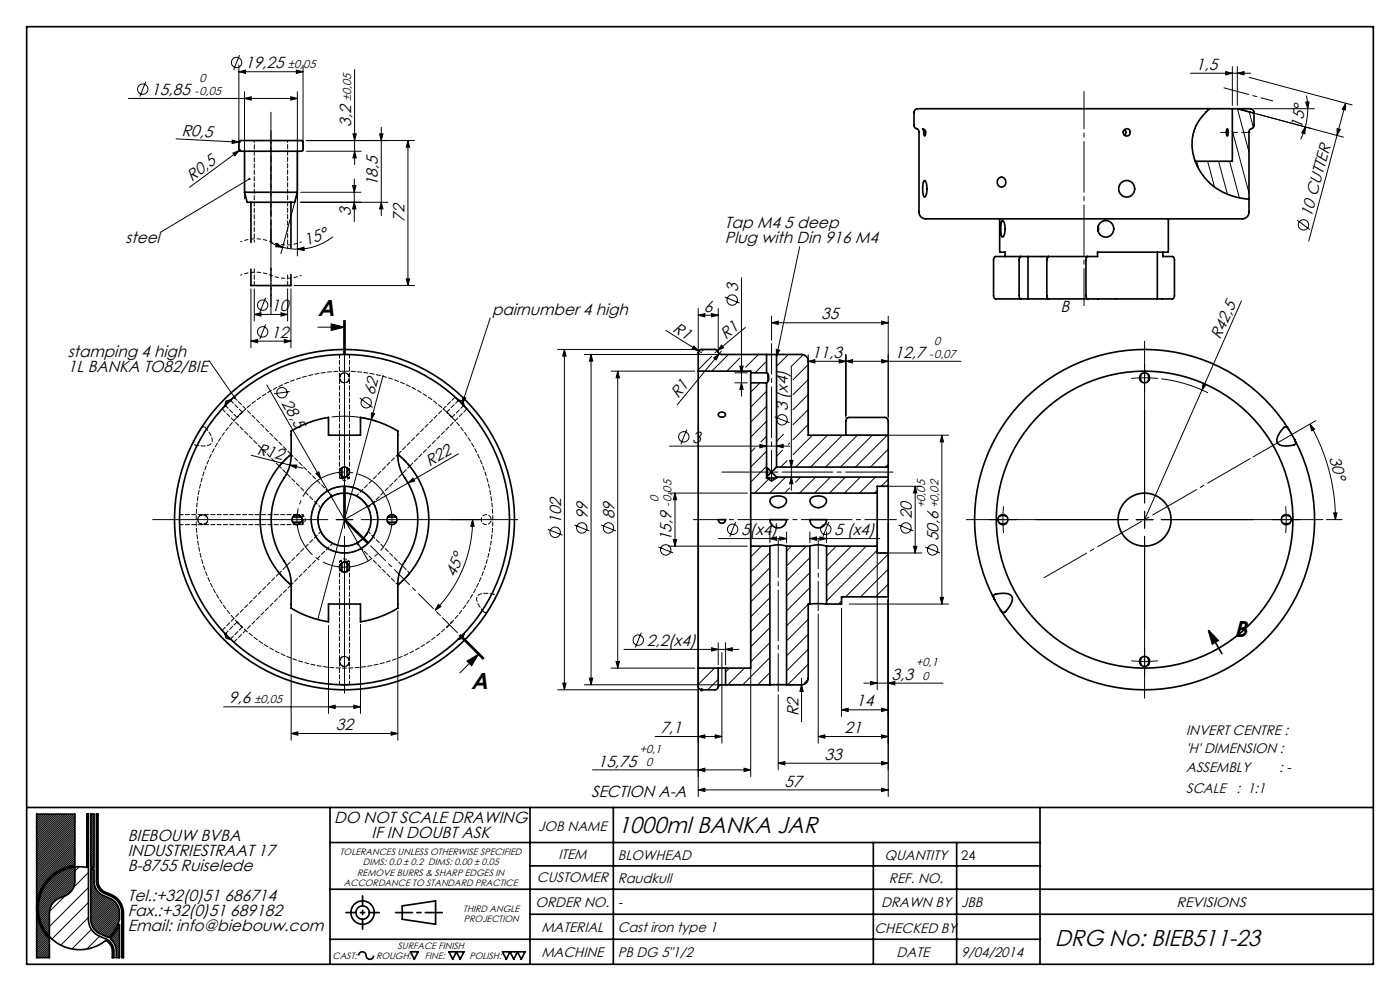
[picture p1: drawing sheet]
<svg xmlns="http://www.w3.org/2000/svg" width="420mm" height="297mm" viewBox="0 0 420 297" stroke-linecap="round" stroke-linejoin="round" font-family="sans-serif">
<g fill="none" stroke="#000" stroke-width=".3">
<path d="M71.7 19.5v24.8M71.9 16.5l-1.8 4.4M90.9 19.5v24.8M369.7 19.9v11.7M371.2 19.9v11.7M38.5 29.5h50.7M43.7 24.5l-1.8 4.4M71.7 21.5l2-.5v1zM71.7 21.5h19.2M73.4 29.5l2-.5v1zM73.4 27.5v32.1M87.2 29l2 .5-2 .5z"/>
<path d="M88.9 21l2 .5-2 .5zM89.2 27.5v49.2M106.4 20.8v28.5M114.4 38.1v26.5M357.2 21.9h18M367.7 21.4l2 .5-2 .5zM369.7 39.2l5 18.6M371.2 21.9l2-.5v1zM371.2 32.6l3.5 13M372.2 32.8l30.8 8.3M374.8 23.2l30.8 8.3M374.8 33.5l1.2 4.7"/>
<path d="M376.1 32.6h18.2M391.6 38l-.1 2.1-1-.3zM391.6 38l-1.4 3.8M391.7 30.6h1l-.4 2zM391.9 28.6l.4 4M392.3 32.6l-.2 2.7-.5 2.7M401.1 38.5l1 .3-1 1.8zM403.7 30.9v2.1l-1-.3zM403.7 30.9l-11.1 41.4M52.8 41.6l19.4 1M69.7 42l2 .6-2.1 .4zM69.9 45.9l1.9-.8-1.4 1.6z"/>
<path d="M72.2 44.8l-15.3 11.3M74.8 53.6l-26.4 15.9M89 58.6l-4.7 17.4M90.2 57.6h18.1M91.9 42.1h32.5M91.9 45.3h16.5M105.8 55.6h1l-.5 2zM105.9 40.1h1l-.5 2zM106.3 53.6v12.8M106.4 45.3l.5 2h-1zM113.9 40.1h1l-.5 2zM122.4 42.1l.5 2h-1z"/>
<path d="M122.4 42.1v43.5M359 48.3l.6 2.4M362.3 48.3l2.1 7.8M365.6 48.3l2.6 9.9M368.9 48.3l2.9 11M81.1 72.6l3.7 1.5M83.1 73l1.7 1.1-2.1-.2zM84.8 74.1l4.4 .6M89.2 74.7l2-.6v1zM90.2 60.6h26.2M99.9 71a17.1 17.1 0 0 1-10.7 3.7M106.3 60.6l.5 2h-1z"/>
<path d="M114.4 60.6l.5 2h-1zM239.9 73.9l-6.9 32.9M389.1 66l3.9 2.8M75.3 86.6v17.6M76.3 94.2l2-.5v1zM76.3 86.6v9.6M76.3 94.2h10M79.7 89.2l-1.8 4.5M79.7 97.2l-1.8 4.5M84.3 93.7l2 .5-2 .5zM86.3 86.6v9.6M87.3 86.6v17.6"/>
<path d="M88.3 85.6h36.1M95.3 98.1h8M99.3 97.1l4 1-4 1zM103.1 96.1v10zM103.3 96.1v62.1M103.6 96.1v10M121.9 83.6h1l-.5 2zM147.1 95.3l-8.5 25.7M199.7 99l10.8 6.7M209.5 94.5l2-.5v1zM209.5 92.5v12.2h-42.2M209.5 94.5h6"/>
<path d="M213.5 94l2 .5-2 .5zM215.5 92.5v12.2M217.4 89l4.5 1.8M222.4 83.2v35.5M223.6 98.1l-9.1 7.6M231.5 96.7l2-.5v1zM231.5 94.7v7.3M231.5 96.7h35M264.5 96.2l2 .5-2 .5zM266.5 94.7v30.4M372.4 90.2l-29 65.5M62.7 108.1l7.7 11.1"/>
<path d="M75.3 102.2l2-.5v1zM75.3 102.2h12M80 115.4l30.5 52.7M85.3 101.7l2 .5-2 .5zM87 117.3l-4.8 .7M107.9 119.3l3.9 2.8M114.9 112.5l-3.5 13.3M138.8 119l.9 .3-1.1 1.7zM169.3 104.7v102M169.3 104.7l.5 2h-1zM175.3 106.2h40.1M177.3 106.2v99"/>
<path d="M177.3 106.2l.5 2h-1zM183.3 111.2h25.2M185.3 111.2l.5 2h-1zM185.3 111.2v89M208.2 103.7l1.4 1.5-1.9-.6zM209.9 105.9l-.4 .4M211.1 104.7l-.5 .5M213.5 106.8l-4 4M214.1 107.2l1.7-1.2-.9 1.9zM216.4 106.2h13.6M216.4 105.2l-13.3 16.2M216.5 103.4l.6 .8-1.9 .9z"/>
<path d="M218.6 106.2l-5 5M220.4 114.7h3.8M220.4 111.7h3.8M221.9 107.3l-3.9 3.9M221.9 109.7h1l-.5 2zM222.4 114.7l.5 2h-1zM223 106.2l-.1 .1M227.5 106.2l-3.8 3.9M228 114.7l-2.8 2.8M230 108.3l-3.5 3.4M230 117.3l-4.8 4.7M232.9 104.7l1 .2-.9 1.9z"/>
<path d="M236.5 106.2l-3.3 3.4M237.4 109.6v37.4M240.9 106.3l-3.2 3.3M242.2 109.5l-4.3 4.3M242.5 108.3l2-.5v1zM242.5 108.3h45.8M242.5 106.3v22.8M242.5 113.8l-4.6 4.5M242.5 118.2l-4.6 4.6M251.8 107.8l2 .5-2 .5zM253.8 108.3l2-.5v1zM253.8 106.3v18.8"/>
<path d="M264.5 107.8l2 .5-2 .5zM339.4 113.4l4-.2 4 .2M343.4 102.2v48.5M348.4 113.5l6.7 1.4 3.7 1.2 3.6 1.6M361 114.8l.9 .5-1.3 1.6zM75.3 136.4l15.6 4M87 139.4h2l-.2 1zM99.5 125a31 31 0 0 1 13.8 1.4M111.4 125.8l-16.1 59.9M111.4 123.7l1 .3-1 1.8zM137.5 136l-34.2 19.7 7.1 7.1M200.8 133.7h36.2"/>
<path d="M206 128.7l-1.7 4.4M226.5 134.2l-1.3 1.3M228 133.2l2 .5-2 .5zM230 121.8l-4.8 4.7M230 126.3l-4.8 4.7M230 130.7l-1.7 1.7M230 135.2l-4.8 4.8M230 139.7l-4.8 4.8M232.4 124.9l4.4 1.8M233 133.7l2-.5v1zM234.7 134.9l-1.7 1.8M235.1 130.1l-2.1 2.1"/>
<path d="M236.1 138l-1.9 2M236.9 132.8l-.4 .4M236.9 138h1l-.5 2zM242.5 122.7l-4.6 4.6M242.5 127.2l-4.6 4.6M243.7 130.4l-5.8 5.9M248.2 130.4l-9.5 9.6M252.7 130.4l-9.5 9.6M254.8 130.4h29.8M257.2 130.4l-9.5 9.6M261.7 130.4l-9.5 9.6M266.2 130.4l-9.6 9.6"/>
<path d="M266.5 134.7l-5.4 5.3M266.5 139.1l-.9 .9M282.6 130.4l.5 2h-1zM282.6 130.4v50.6M393 127.1l1.4 1.5-.9 .5zM393 127.1a57.3 57.3 0 0 1 7.6 28.6M394.7 126.1l-18.8 10.8M45.8 155.7h52.5M94.8 141.9l.9-.5 .5 2zM100.8 155.7h5M103.1 145.7v10M103.2 155.9l7 7.1"/>
<path d="M103.5 155.6l7.1 7M103.6 145.7v10M108.3 155.7h47M122.4 144.7l1.5-1.4 .5 .9zM141.8 155.7l.4 2h-1zM141.8 155.7a38.4 38.4 0 0 1-11.3 27.2M164.3 158.6l4.5 1.8M172.3 157.3l4.5 1.8M180.3 157.3l4.5 1.8M200.5 147.8h23.7M202.5 147.8l.5 2h-1zM202.5 147.8v15.9"/>
<path d="M209.5 156.7v82M220.7 156.4l-1.8 4.5M225.2 156.7v76M230.6 143.6l-4.2 4.2M231 159.4v3.3M235.7 143l-4.8 4.8M236 159.4v3.3M236.9 146.3l-1.5 1.5M237.4 143l.5 2h-1zM240.2 143l-1.6 1.5M243 159.4v3.3M244.7 143l-4.8 4.8"/>
<path d="M248 159.4v3.3M248.6 156.4l-1.7 4.5M249.2 143l-4.8 4.8M253.6 143l-4.8 4.8M258.1 143l-4.8 4.8M262.6 143l-4.8 4.8M263.2 146.9l-.9 .9M263.2 156.7v50M264.2 145.7h12.4M266.5 143.6l-2.1 2.1M266.5 156.7v82M269.6 157.3l4.4 1.8"/>
<path d="M274.6 145.7l.5 2h-1zM274.6 145.7v20M289.9 155.7h48.5M301.1 151.7l-.2 4 .2 4M340.9 155.7h5M343.4 153.2v5M348.4 155.7h48.5M385.7 151.7l.2 4-.2 4M397.9 155.7h4.7M400.1 153.7h1l-.5 2zM103.3 160.7v47M197.5 163.9l4.4 1.8"/>
<path d="M200.5 163.7h23.7M202 161.7h1l-.5 2zM215.5 161.4h20.5M228.5 163.7l-3.3 3.2M231 165.7l-5.8 5.7M231 170.2l-5.8 5.7M231 174.6l-5.8 5.8M231 179.1l-5.8 5.8M231 161.4l2-.5v1zM234 160.9l2 .5-2 .5zM237.4 163.7l-1.4 1.5M241.9 163.7l-5.9 5.9"/>
<path d="M243 167.1l-7 7M243 171.6l-7 7M243 176.1l-7 7M243 161.4l2-.5v1zM243 161.4h20.9M246 160.9l2 .5-2 .5zM250.9 163.7l-2.9 2.9M255.4 163.7l-7.4 7.4M259.9 163.7l-11.9 11.9M263.2 164.9l-15.2 15.2M264.2 165.7h12.4M266.5 166.1l-12.8 12.8"/>
<path d="M266.5 170.6l-8.3 8.3M266.5 175.1l-3.8 3.8M274.1 163.7h1l-.5 2zM277.6 163.9l4.4 1.8M282.1 179h1l-.5 2zM343.4 160.7v48.5M87.3 184.1v37.7M98.5 187.4v26.4M108.1 187.1v26.7M119.3 183.1v38.7M131.5 181.1l.8 .7-1.8 1.1zM131.9 184.3l.2 .2"/>
<path d="M137.8 190.5l7.1 7.1M138 190.4l7 7M138.1 190.2l7.1 7M140.1 198.1l3.5-2.1-2.1 3.5zM143.6 196l-5.6 5.7M184.8 198.2h1l-.5 2zM187.2 194.6h34.5M192.4 189.6l-1.8 4.5M213.5 194.1l2 .5-2 .5zM215.5 192.6v6.6M216.6 195.6v27.1M217.7 194.6l2-.5v1z"/>
<path d="M217.7 192.6v6.6M231 183.6l-5.8 5.8M231 188.1l-5.8 5.8M231 192.6l-5.8 5.8M231 197.1l-8.2 8.1M242.5 181.1l-6.5 6.5M242.5 185.6l-6.5 6.5M242.5 190.1l-6.5 6.5M242.5 194.6l-6.5 6.5M242.5 199.1l-6.2 6.1M243 180.6l-.5 .4M245.5 184v38.7"/>
<path d="M252.5 180.1l-1 .9M252.5 182.3v32.4M254.8 181h29.8M339.4 198l4 .2 4-.2M67.1 211.8h41M87.3 219.8l2-.5v1zM87.3 219.8h32M98.5 211.8l2-.5v1zM106.1 211.3l2 .5-2 .5zM117.3 219.3l2 .5-2 .5zM167.3 206.7h42.2M168.8 204.7h1l-.5 2z"/>
<path d="M175.3 205.2h59.7M176.8 203.2h1l-.5 2zM183.3 200.2h25.2M209.9 200.2l-.4 .4M210 206.7h1M210.1 206.4l.7 .7M210.5 206.2v1M210.8 206.4l-.7 .7M214.4 200.2l-4.9 4.9M215.5 203.6l-3.2 3.1M218.8 200.2l-1.1 1.2M223.3 200.2l-5 5"/>
<path d="M231 201.6l-3.7 3.6M233.5 208.2v22.5M236 205.2h4.5M240.5 205.2l.5 2h-1zM240.5 203.2v13.1M242.4 203.6l-1.1 1.1M252.5 212.7l2-.5v1zM252.5 212.7h14M259.2 204.7h23.7M261.2 204.2l2 .5-2 .5zM264.5 212.2l2 .5-2 .5zM266.5 204.7l2-.5v1z"/>
<path d="M177.7 230.7h47.5M196.5 220.7h20.1M209.5 230.7l2-.5v1zM209.5 236.7l2-.5v1zM209.5 236.7h57M209.5 220.7l2-.5v1zM214.6 220.2l2 .5-2 .5zM223.2 230.2l2 .5-2 .5zM233.5 228.7l2-.5v1zM233.5 228.7h33M245.5 220.7l2-.5v1zM245.5 220.7h21"/>
<path d="M264.5 220.2l2 .5-2 .5zM264.5 228.2l2 .5-2 .5zM264.5 236.2l2 .5-2 .5zM11.5 244l-.5 .5M12 244l-1 1M12.6 244l-1.6 1.6M13.2 244l-2.2 2.2M13.7 244l-2.7 2.7M14.3 244l-3.3 3.3M14.8 244l-3.8 3.8M15.4 244l-4.4 4.4M16 244l-5 5"/>
<path d="M16.5 244l-5.5 5.5M17.1 244l-6.1 6.1M17.6 244l-6.6 6.6M18.2 244l-7.2 7.2M18.8 244l-7.8 7.8M19.3 244l-8.3 8.3M19.9 244l-8.9 8.9M20.4 244l-9.4 9.4M21 244l-10 10M21.6 244l-10.6 10.6M21.9 259.9l-10.3 10.3M22.1 244l-11.1 11.1"/>
<path d="M22.5 244.2l-11.5 11.5M22.5 244.8l-11.5 11.5M22.5 245.3l-11.5 11.5M22.5 245.9l-11.5 11.5M22.5 246.5l-11.5 11.4M22.5 247l-11.5 11.5M22.5 247.6l-11.5 11.5M22.5 248.2l-11.5 11.4M22.5 248.7l-11.5 11.5M22.5 249.3l-11.5 11.4M22.5 249.8l-11.5 11.5M22.5 250.4l-11.5 11.5"/>
<path d="M22.5 251l-11.5 11.4M22.5 251.5l-11.5 11.5M22.5 252.1l-11.5 11.4M22.5 252.6l-11.5 11.5M22.5 253.2l-11.5 11.5M22.5 253.8l-11.5 11.4M22.5 254.3l-11.5 11.5M22.5 254.9l-11.5 11.5M22.5 255.5l-6.9 6.8M22.5 256l-5 5M22.5 256.6l-3.9 3.8M22.5 257.1l-2.9 2.9"/>
<path d="M22.5 257.7l-2.1 2.1M22.5 258.3l-1.4 1.3M22.5 258.8l-.7 .7M22.5 259.9l-11 11M23.8 259.8l-12.3 12.3M26.1 244h.1M26.5 248l-.4 .5M26.5 252.5l-.4 .5M26.5 257l-.4 .5M27.7 244l-.5 .5M28.2 244.1l-1 1M28.2 244.7l-1 .9"/>
<path d="M28.2 245.2l-1 1M28.2 245.8l-1 .9M28.2 246.3l-1 1M28.2 246.9l-1 1M28.2 247.5l-1 .9M28.2 248l-1 1M28.2 248.6l-1 .9M28.2 249.7l-1 1M28.2 250.3l-1 .9M28.2 250.8l-1 1M28.2 251.4l-1 1M28.2 252l-1 .9"/>
<path d="M28.2 252.5l-1 1M28.2 253.1l-1 .9M28.2 253.6l-1 1M28.2 254.2l-1 1M28.2 254.8l-1 .9M28.2 255.3l-1 1M28.2 255.9l-1 .9M28.2 256.5l-1 .9M28.2 257l-1 1M28.2 257.6l-1 .9M28.2 258.1l-1 1M28.2 258.7l-1 1"/>
<path d="M28.2 259.3l-.6 .5M28.2 259.8l-.2 .2M28.2 249.2l-1 .9M29.4 245.2l-.5 .4M29.4 249.6l-.5 .5M29.4 254.1l-.5 .5M29.4 258.6l-.5 .5M11 272h.1M11 272.5h.1M11 271.4h.1M11 273.1h.1M11.1 273.6l-.1 .1"/>
<path d="M11.1 270.8h-.1M11.1 274.1l-.1 .1M11.2 270.1l-.2 .2M11.2 274.6l-.2 .2M11.3 269.4l-.3 .3M11.3 275l-.3 .3M11.4 275.5l-.4 .4M11.5 268.7l-.5 .5M11.5 275.9l-.5 .6M11.7 276.3l-.7 .7M11.8 267.8l-.8 .8M11.8 276.7l-.8 .9"/>
<path d="M12 277.2l-1 .9M12.1 266.9l-1.1 1.1M12.2 277.5l-1.2 1.2M12.3 277.9l-1.3 1.4M12.5 278.3l-1.5 1.5M12.7 265.8l-1.7 1.7M12.7 278.7l-1.7 1.7M12.9 279l-1.9 1.9M13.2 279.3l-2.2 2.2M13.4 279.7l-2.4 2.4M13.6 280l-2.6 2.6M14 263.9l-3 3"/>
<path d="M14.8 273.8l-2.6 2.6M14.8 274.3l-2.4 2.5M14.8 274.9l-2.3 2.3M14.8 275.4l-2.1 2.2M14.8 276l-1.9 1.9M14.8 276.6l-1.7 1.7M14.8 277.1l-1.5 1.6M14.8 278.2l-1.1 1.1M14.8 278.8l-.8 .9M14.8 279.4l-.6 .6M14.8 279.9l-.3 .4M15 272.5l-3.1 3"/>
<path d="M15.2 271.6l-3.4 3.5M17.5 261.5l-4.2 4.3M18.7 260.9l-6.1 6.1M19.6 260.5l-7.4 7.4M20.5 260.2l-8.5 8.6M21.2 260.1l-9.4 9.4M22.4 265.1l-3.8 3.8M22.5 264.4l-4.9 4.9M22.5 260.5l-11 11M22.5 261.6l-11 11M22.5 262.2l-11 10.9M22.5 262.7l-10.9 10.9"/>
<path d="M22.5 263.3l-10.9 10.8M22.5 263.9l-10.8 10.7M26.5 261.5l-14.4 14.5M26.5 266l-13 13M26.5 270.5l-10.9 10.9M26.5 275l-8.3 8.2M27.4 278.6l-5.8 5.8M27.7 260.4l-.5 .4M28.1 260.5l-.9 .8M28.2 260.9l-1 1M28.2 261.5l-1 1M28.2 262.1l-1 .9"/>
<path d="M28.2 263.2l-1 .9M28.2 263.7l-1 1M28.2 262.6l-1 1M28.2 264.3l-1 1M28.3 264.8l-1.1 1M28.4 265.3l-1.2 1.1M28.5 265.7l-1.3 1.2M28.7 266.1l-1.5 1.4M28.8 266.5l-1.6 1.6M29.1 266.8l-1.9 1.8M29.3 267.1l-2.1 2.1M29.4 263.1l-.5 .5"/>
<path d="M29.6 267.4l-2.4 2.4M29.9 267.7l-2.7 2.6M30.2 267.9l-3 3M30.4 266.6l-.3 .3M30.5 268.2l-3.3 3.2M30.9 268.4l-3.7 3.6M31.3 268.5l-4.1 4.1M31.7 268.7l-4.5 4.4M32.1 268.9l-4.9 4.8M32.5 269l-5.3 5.2M32.9 269.2l-5.7 5.6M33.2 269.4l-6 6"/>
<path d="M33.4 268.1l-.4 .4M33.6 269.6l-6.3 6.3M33.9 269.8l-6.6 6.6M34.2 270.1l-6.8 6.8M34.3 279l-1.9 1.9M34.5 270.3l-6.9 7M34.8 270.6l-7.1 7.1M35 271l-7.1 7M35 277.7l-3 3M35.2 271.3l-7 7.1M35.4 271.7l-7 7M35.5 276.7l-3.9 3.8"/>
<path d="M35.6 272.1l-6.9 6.9M35.7 272.5l-6.7 6.7M35.8 275.8l-4.6 4.6M35.8 273l-6.5 6.5M35.8 273.5l-6.1 6.2M35.8 274.1l-5.8 5.8M35.8 274.6l-5.4 5.4M35.8 275.2l-5 5M35.8 277.4l-.2 .3M35.8 278l-.9 1M35.8 278.6l-2.7 2.7M35.8 279.1l-2.4 2.5"/>
<path d="M35.8 279.7l-2.2 2.2M35.9 270.1l-.4 .3M37 273.4l-.4 .5M37 277.9l-.4 .5M13.9 280.3l-2.9 2.9M14.1 280.6l-3.1 3.2M14.4 280.9l-3.4 3.4M14.7 281.2l-3.7 3.7M14.8 280.5l-.1 .1M14.8 281.6l-3.8 3.8M14.8 282.2l-3.8 3.8M14.8 282.7l-3.8 3.9"/>
<path d="M14.8 283.3l-3.7 3.7M14.8 283.9l-3.1 3.1M14.8 284.4l-2.6 2.6M14.8 285l-2 2M14.8 285.5l-1.4 1.5M14.8 286.1l-.9 .9M14.8 286.7l-.3 .3M29.9 280.6l-3.9 3.8M32.9 282.1l-.4 .3M34.2 285.3l-.5 .5M35.8 280.2l-1.9 2M35.8 280.8l-1.7 1.7"/>
<path d="M35.8 281.4l-1.5 1.5M35.8 281.9l-1.3 1.3M35.8 282.5l-1.1 1.2M35.8 283l-1 1.1M35.8 283.6l-.9 1M35.8 284.2l-.9 .9M35.8 284.7l-.9 1M35.8 285.3l-.9 .9M35.8 285.9l-.9 .9M35.8 286.4l-.5 .6M35.8 287h.1M37 282.4l-.4 .5"/>
<path d="M37 286.9l-.1 .1"/>
<circle cx="71" cy="18.7" r="1.56"/>
<circle cx="42.8" cy="26.7" r="1.56"/>
<circle cx="391" cy="67.4" r="1.56"/>
<circle cx="78.8" cy="99.5" r="1.56"/>
<circle cx="78.8" cy="91.5" r="1.56"/>
<circle cx="219.7" cy="89.9" r="1.56"/>
<circle cx="84.6" cy="117.7" r="1.56"/>
<circle cx="109.9" cy="120.7" r="1.56"/>
<circle cx="205.1" cy="130.9" r="1.56"/>
<circle cx="234.6" cy="125.8" r="1.56"/>
<circle cx="166.5" cy="159.5" r="1.56"/>
<circle cx="174.5" cy="158.2" r="1.56"/>
<circle cx="182.5" cy="158.2" r="1.56"/>
<circle cx="219.8" cy="158.6" r="1.56"/>
<circle cx="247.7" cy="158.6" r="1.56"/>
<circle cx="271.8" cy="158.2" r="1.56"/>
<circle cx="199.7" cy="164.8" r="1.56"/>
<circle cx="279.8" cy="164.8" r="1.56"/>
<circle cx="191.5" cy="191.8" r="1.56"/>
</g>
<g fill="none" stroke="#000" stroke-width=".5">
<path d="M8 8h404v281h-404zM276.8 38.6a1.23 1.23 0 0 1 .9 .9 1.23 1.23 0 0 1-.4 1.2l-.2-1.5zM337.4 38.9l.4 .8-.4 .8M362.9 32.6h-85.7a3.1 3.1 0 0 0-2.7 .4l-.3 .9v3.8l.3 .6 1 .6 .2 .6v24.1a2.33 2.33 0 0 0 3.1 2h92.7a2.38 2.38 0 0 0 3.2-2v-24.1l.2-.6 1-.6 .2-.4 .1-4M362.9 32.6l-.5 .5a14.8 14.8 0 0 0-3.8 5l-.2 .6a14.4 14.4 0 0 0 3.1 14.7 19.3 19.3 0 0 0 13.2 6.3M362.9 32.6h6.8M368.1 38.6a1.56 1.56 0 0 1 .2 2.1l-.1 .1a2.09 2.09 0 0 1-.1-2.2zM369.7 32.6v15.7h-11.2M369.7 32.6h1.5M371.2 32.6h3.9a1.17 1.17 0 0 1 1.1 1.3M371.2 32.6l5 1.3M71.8 42.3l18.7-.2 .4 .4v2.4l-.5 .4h-18.3l-.4-.5z"/>
<path d="M73.4 57.6h15.8M73.4 57.6l.8 3h14.2l.8-3M73.4 45.3v12.3M89.2 45.3v12.3M277.3 54.1a3.1 3.1 0 0 1 .8 3 2.3 2.3 0 0 1-.7 2 5.7 5.7 0 0 1-.1-5zM299.6 53.4a1.37 1.37 0 0 1 2.2 1.2 1.37 1.37 0 0 1-2.3 1 1.68 1.68 0 0 1 .1-2.2zM75.3 60.6v12.1M87.3 60.6v13.7M299.9 65.6v10h1.6v1.3M300.7 66.1a3.1 3.1 0 0 1 .8 3 2.26 2.26 0 0 1-.7 2 6.3 6.3 0 0 1-.1-5zM306.2 76.9l-.3 .3-.2 .7v10.7l.2 .8 .3 .2M306.2 76.9h-7.5l-.5 .3-.1 .7v10.7l.2 .7 .4 .3h7.5"/>
<path d="M306.2 76.9h8.4M308.4 76.9v12.7M314.6 76.9l-.4 .2-.2 .8v10.7l.2 .6 .4 .4M314.6 76.9h11.8M326.4 76.9l-.4 .3-.2 .7v10.7l.2 .7 .4 .3M329.5 67.8v1.6M347.2 75.6v14M348.9 75.6v1.3h2.8l.6 .5v11.3l-.2 .7-.4 .2h-4.5M350.5 65.6v10h-21.2v1.3h-2.9M75.3 80.7v4.9h12v-3.3M306.2 89.6h8.4M314.6 89.6h11.8"/>
<path d="M326.4 89.6h20.8M69.1 120a1.23 1.23 0 0 0-1.5 1.5M69.1 120h.1M137.6 120h.1M137.6 120a1.22 1.22 0 0 1 1.5 1.5M209.5 111.2v89M209.5 111.2h15.7v.5M225.2 111.7v3M225.2 111.7h4.8M225.2 114.7v33.1M225.2 114.7h4.8M230 106.2h3"/>
<path d="M230 106.2h-13.6l-.6-.2-.6-.9-.4-.3-4.3-.1a1 1 0 0 0-1 1v5.5M230 111.7l.5 .5M230 106.2v5.5M230 114.7v28.5M230.5 114.2l-.5 .5M230.5 112.2v2M233 106.2h7.5a2 2 0 0 1 2 2v22.2h24M233 106.2v33.8M342.3 112.2v2M344.5 112.2v2M67.6 121.5h.1M87.3 129.2a31 31 0 0 1 11.2-4.1v5.3h9.6v-5.3a28.7 28.7 0 0 1 11.2 4.2v7.1a13.5 13.5 0 0 0 3.2 8.5 22.2 22.2 0 0 1-1.5 24.1l-.8 1.6-.7 2.6-.2 8.9a27 27 0 0 1-11.2 4.3v-5.4h-9.6v5.4a26.8 26.8 0 0 1-11.2-4.3v-7.1a13.5 13.5 0 0 0-3.1-8.4 22.2 22.2 0 0 1 1.5-24.1l.8-1.6 .7-2.7z"/>
<path d="M87.3 136.1a25.3 25.3 0 0 0 0 39.2M119.3 136.1a25.3 25.3 0 0 1 0 39.2M139.1 121.5h.1M215.7 123.8a1.13 1.13 0 0 1 1.2-.3 1.13 1.13 0 0 1 .7 .9 1.11 1.11 0 0 1-1.2 .7 1.11 1.11 0 0 1-.9-1.1zM233 140l-1.5 1.5M233 140h33.5M253.8 130.4v-4.4l.5-.8 11.2-.1 .6 .2 .4 .8v13.9M266.5 140v3M386.6 128.7a51 51 0 0 0-68.7-17.1 51 51 0 0 0-19.5 68.1M386.6 128.7l-.9-.8a5.7 5.7 0 0 0-2.6 4.4 2.47 2.47 0 0 0 3 1.4l2.3-.4 .3-.7-.3-.8M386.6 128.7l1.8 3.1M388.4 131.8a51 51 0 0 1-19.5 68.1 51 51 0 0 1-68.8-17.2"/>
<path d="M87.8 155h2.6M87.8 156.5h2.6M102.6 140.2v2.6M104.1 140.2v2.6M116.3 155h2.6M116.3 156.5h2.6M215.5 155.7h2.2a1.1 1.1 0 0 1-1.1 1.1 1.1 1.1 0 0 1-1.1-1.1zM225.2 147.8v15.9M225.2 147.8h38M230 143.2h3M230 143.2l1.5 .9 1.5-.9M230.2 140.2l1.3 1.3-1.3 1.3z"/>
<path d="M231 155.7h5a2.5 2.5 0 0 1-2.5 2.5 2.5 2.5 0 0 1-2.5-2.5zM231.2 149.5a3.6 3.6 0 0 1 4.6-.1 2.2 2.2 0 0 1-.7 2.3 2.2 2.2 0 0 1-2.4 .3 1.99 1.99 0 0 1-1.5-2.5zM231.5 141.5l1.5 1.5M233 143v.2M233 143h33.5M243 155.7h5a2.5 2.5 0 0 1-2.5 2.5 2.5 2.5 0 0 1-2.5-2.5zM243.2 149.5a3.6 3.6 0 0 1 4.6-.1 2.2 2.2 0 0 1-.7 2.3 2.2 2.2 0 0 1-2.4 .3 1.99 1.99 0 0 1-1.5-2.5zM263.2 147.8v15.9M266.5 145.7v20M266.5 143v2.7M266.5 145.7h-3.3v2.1M299.9 156.9h2"/>
<path d="M299.9 154.6h2M384.9 156.9h2M384.9 154.6h2M102.6 168.7v2.6M104.1 168.7v2.6M225.2 163.7h5.8M225.2 163.7v36.5h-7.5M231 163.7a8 8 0 0 1 5 0M231 163.7v41.5M236 163.7h7M236 163.7v41.5M243 163.7a8 8 0 0 1 5 0"/>
<path d="M243 163.7v17.3M248 163.7h15.2M248 163.7v17.3M263.2 163.7v2h3.3M266.5 165.7v13.2h-14v2.1h-4.5M298.4 179.7l-.3-.8 .1-.6a6.2 6.2 0 0 1 5 .1 2.47 2.47 0 0 1-.3 3.3l-1.6 1.8h-.5l-.7-.8M298.4 179.7l1.7 3M67.6 189.9h.1M67.6 190h.1M67.6 190a1.23 1.23 0 0 0 1.5 1.5M69.1 191.5h.1M137.6 191.5h.1"/>
<path d="M139.1 190a1.22 1.22 0 0 1-1.5 1.5M139.1 189.9h.1M243 181h5M243 181h-.5v22.2a2 2 0 0 1-2 2h-4.5M342.3 197.2v2M344.5 197.2v2M362.6 189l2.8 3-1.7 1zM362.6 189l4 6.9M209.5 200.2v5.5a1 1 0 0 0 1 1h4.1l.6-.3 .3-.5M209.5 200.2h6M215.5 200.2h2.2M215.5 200.2v5.7"/>
<path d="M217.7 205.2h-.1a1.82 1.82 0 0 0-2.1 .7M217.7 205.2h13.3M217.7 200.2v5M231 205.2h5M8 242h404M11 244h11.5v15.4a12.9 12.9 0 0 0-10.8 8.6 12.9 12.9 0 0 0 3.1 13.4v5.6h-3.8zM22.5 259.8v4.3a4.8 4.8 0 0 1-3 4.4l-1.7 .7a4.8 4.8 0 0 0-3 4.4v7.1M26 244h.5v31.5a5.5 5.5 0 0 0 3.4 5.1l1.8 .7a4.1 4.1 0 0 1 2.5 3.8v1.9h-.5v-2.2l-.3-1.1-.8-1.2-.9-.6a12.4 12.4 0 0 1-19.8-6.6 12.4 12.4 0 0 1 14.2-15.3zM27.2 244h1v16l-1-.3zM28.9 244h.5v20.6l.4 1.1 .8 1.1 2.8 1.3a6 6 0 0 1 3.6 5.5v13.4h-.4v-13.4a5.5 5.5 0 0 0-3.4-5l-1.8-.8a4.1 4.1 0 0 1-2.5-3.7zM99 242v47M99 252.5h213"/>
<path d="M159 242v47M159 259.5h153M184 242v47M262 252.5v36.5M287 252.5v36.5M312 242v47M27.2 260.2l1 .3v3.6a4.8 4.8 0 0 0 2.9 4.4l1.8 .7a4.8 4.8 0 0 1 2.9 4.4 6.4 6.4 0 0 1-.7 4l-1.1 1.8-1.4 1.6-2.4-1.1a4.8 4.8 0 0 1-3-4.4zM35.8 277.1v9.9h-.9v-2.2l-.3-1.2-.5-1.2-1.1-1.1 1.6-2zM99 266.5h313M120.7 271.5l10-1.5v7l-10-1.5zM159 274h253M99 281.5h213"/>
<path d="M107.6 286.4a1.2 1.2 0 0 1 1.4-1.1 1.2 1.2 0 0 1 .9 1.5 1.12 1.12 0 0 0 1.3 .7 1.12 1.12 0 0 0 .9-1.1M123.2 285.2h2.2l-1.1 2.3zM134.7 285.2h4.5l-1.1 2.3-1.2-2.3-1.1 2.3zM150.7 285.2h6.8l-1.1 2.3-1.2-2.3-1.1 2.3-1.1-2.3-1.1 2.3z"/>
<circle cx="338" cy="39.6" r="1.1"/>
<circle cx="338" cy="56.6" r="2.45"/>
<circle cx="331.7" cy="68.6" r="2.45"/>
<circle cx="343.4" cy="113.2" r="1.5"/>
<circle cx="89.1" cy="155.7" r="1.5"/>
<circle cx="103.3" cy="155.7" r="8"/>
<circle cx="103.3" cy="155.7" r="49.5"/>
<circle cx="103.3" cy="141.5" r="1.5"/>
<circle cx="103.3" cy="155.7" r="51"/>
<circle cx="103.3" cy="155.7" r="10"/>
<circle cx="117.6" cy="155.7" r="1.5"/>
<circle cx="300.9" cy="155.7" r="1.5"/>
<circle cx="343.4" cy="155.7" r="8"/>
<circle cx="343.4" cy="155.7" r="44.5"/>
<circle cx="385.9" cy="155.7" r="1.5"/>
<circle cx="103.3" cy="170" r="1.5"/>
<circle cx="343.4" cy="198.2" r="1.5"/>
<circle cx="108.8" cy="273.5" r="2"/>
<circle cx="108.8" cy="273.5" r="3.5"/>
</g>
<path d="M81.3 72.5a11.9 11.9 0 0 0-9.2 0M90.5 72.5a11.9 11.9 0 0 1-9.2 0M81.3 82.5a11.9 11.9 0 0 0-9.2 0M90.5 82.5a11.9 11.9 0 0 1-9.2 0" fill="none" stroke="#000" stroke-width=".3" stroke-dasharray="1.3 .6" stroke-dashoffset=".7" stroke-linecap="butt"/>
<path d="M117 151.6a14.3 14.3 0 0 0-23.8-5.8 14.3 14.3 0 0 0 6.3 23.6 14.3 14.3 0 0 0 17.7-16.8l-.2-1" fill="none" stroke="#000" stroke-width=".3" stroke-dasharray="15.2 1.3 1.3 1.3" stroke-dashoffset="1" stroke-linecap="butt"/>
<path d="M81.3 39.1v33.4M375.1 137.4l-61.9 35.8" fill="none" stroke="#000" stroke-width=".3" stroke-dasharray="15.2 1.3 1.3 1.3" stroke-dashoffset=".5"/>
<path d="M103.3 155.7v-59.6" fill="none" stroke="#000" stroke-width=".3" stroke-dasharray="6.3 1.3 1.3 1.3" stroke-dashoffset="3.8"/>
<path d="M103.3 155.7l41.7 41.7" fill="none" stroke="#000" stroke-width=".3" stroke-dasharray="6.3 1.3 1.3 1.3" stroke-dashoffset="-.9"/>
<path d="M268.9 155.7h-60.9" fill="none" stroke="#000" stroke-width=".3" stroke-dasharray="15.2 1.3 1.3 1.3" stroke-dashoffset="5.7"/>
<path d="M233.5 207.2v-45.5" fill="none" stroke="#000" stroke-width=".3" stroke-dasharray="15.2 1.3 1.3 1.3" stroke-dashoffset="3.9"/>
<path d="M245.5 183v-21.3" fill="none" stroke="#000" stroke-width=".3" stroke-dasharray="15.2 1.3 1.3 1.3" stroke-dashoffset="6.5"/>
<path d="M367.2 26.3l14.6 3.9" fill="none" stroke="#000" stroke-width=".3" stroke-dasharray="15.2 1.3 1.3 1.3" stroke-dashoffset="7.6"/>
<path d="M325.2 27.4v64.2" fill="none" stroke="#000" stroke-width=".3" stroke-dasharray="15.2 1.3 1.3 1.3" stroke-dashoffset="4.1"/>
<path d="M375 39.7h-8.8" fill="none" stroke="#000" stroke-width=".3" stroke-dasharray="15.2 1.3 1.3 1.3" stroke-dashoffset="12.7"/>
<path d="M81.3 94.1v-60.5" fill="none" stroke="#000" stroke-width=".3" stroke-dasharray="15.2 1.3 1.3 1.3" stroke-dashoffset="5.9"/>
<path d="M231.5 144.1v-41.1" fill="none" stroke="#000" stroke-width=".3" stroke-dasharray="15.2 1.3 1.3 1.3" stroke-dashoffset="6.1"/>
<path d="M216.6 141.5h51.3" fill="none" stroke="#000" stroke-width=".3" stroke-dasharray="15.2 1.3 1.3 1.3" stroke-dashoffset="1"/>
<path d="M118.7 273.5h14" fill="none" stroke="#000" stroke-width=".5" stroke-dasharray="6.3 1.3 1.3 1.3" stroke-dashoffset="1.3"/>
<path d="M103.8 273.5h10M108.8 278.5v-10" fill="none" stroke="#000" stroke-width=".5" stroke-dasharray="6.3 1.3 1.3 1.3" stroke-dashoffset="3.3"/>
<path d="M81.3 92v-11.6" fill="none" stroke="#000" stroke-width=".3" stroke-dasharray="15.2 1.3 1.3 1.3" stroke-dashoffset="11.3"/>
<path d="M81.3 72.5v-11.3" fill="none" stroke="#000" stroke-width=".3" stroke-dasharray="15.2 1.3 1.3 1.3" stroke-dashoffset="11.5"/>
<path d="M81.3 80.4v8.2" fill="none" stroke="#000" stroke-width=".3" stroke-dasharray="15.2 1.3 1.3 1.3" stroke-dashoffset="13"/>
<path d="M81.3 42.3v16.3" fill="none" stroke="#000" stroke-width=".3" stroke-dasharray="15.2 1.3 1.3 1.3" stroke-dashoffset="9"/>
<g fill="#000">
<path d="M69.7 42l2 .6-2.1 .4zM69.9 45.9l1.9-.8-1.4 1.6zM208.2 103.7l1.4 1.5-1.9-.6zM216.5 103.4l.6 .8-1.9 .9zM214.1 107.2l1.7-1.2-.9 1.9zM361 114.8l.9 .5-1.3 1.6zM87 139.4h2l-.2 1zM111.4 123.7l1 .3-1 1.8zM94.8 141.9l.9-.5 .5 2zM122.4 144.7l1.5-1.4 .5 .9zM362.6 189l2.8 3-1.7 1zM240.5 205.2l.5 2h-1z"/>
<path d="M71.7 21.5l2-.5v1zM88.9 21l2 .5-2 .5z"/>
<path d="M73.4 29.5l2-.5v1zM87.2 29l2 .5-2 .5z"/>
<path d="M371.2 21.9l2-.5v1zM367.7 21.4l2 .5-2 .5z"/>
<path d="M391.6 38l-.1 2.1-1-.3zM391.7 30.6h1l-.4 2z"/>
<path d="M403.7 30.9v2.1l-1-.3zM401.1 38.5l1 .3-1 1.8z"/>
<path d="M105.9 40.1h1l-.5 2zM106.4 45.3l.5 2h-1zM113.9 40.1h1l-.5 2zM114.4 60.6l.5 2h-1zM122.4 42.1l.5 2h-1zM121.9 83.6h1l-.5 2zM105.8 55.6h1l-.5 2zM106.3 60.6l.5 2h-1z"/>
<path d="M83.1 73l1.7 1.1-2.1-.2zM89.2 74.7l2-.6v1z"/>
<path d="M99.3 97.1l4 1-4 1zM140.1 198.1l3.5-2.1-2.1 3.5z"/>
<path d="M209.5 94.5l2-.5v1zM213.5 94l2 .5-2 .5z"/>
<path d="M231.5 96.7l2-.5v1zM264.5 96.2l2 .5-2 .5z"/>
<path d="M75.3 102.2l2-.5v1zM85.3 101.7l2 .5-2 .5z"/>
<path d="M177.3 106.2l.5 2h-1zM176.8 203.2h1l-.5 2z"/>
<path d="M222.4 114.7l.5 2h-1zM221.9 109.7h1l-.5 2z"/>
<path d="M253.8 108.3l2-.5v1zM264.5 107.8l2 .5-2 .5zM242.5 108.3l2-.5v1zM251.8 107.8l2 .5-2 .5zM209.5 236.7l2-.5v1zM264.5 236.2l2 .5-2 .5z"/>
<path d="M138.8 119l.9 .3-1.1 1.7zM70.2 118.9l-.1 .5 .5 .1-.2-.3 .3 .2-.1-.4zM232.9 104.7l1 .2-.9 1.9zM74.6 53.4a.33 .33 0 0 0 0 .4 .33 .33 0 0 0 .4 .1 .33 .33 0 0 0 .1-.5l-.3 .2 .3-.2z"/>
<path d="M233 133.7l2-.5v1zM228 133.2l2 .5-2 .5z"/>
<path d="M236.9 138h1l-.5 2zM237.4 143l.5 2h-1z"/>
<path d="M141.8 155.7l-.6 2h1zM131.5 181.1l-1 1.8 1.8-1.1z"/>
<path d="M400.1 153.7h1l-.5 2zM393 127.1l1.4 1.5-.9 .5z"/>
<path d="M234 160.9l2 .5-2 .5zM231 161.4l2-.5v1zM264.5 220.2l2 .5-2 .5zM245.5 220.7l2-.5v1zM264.5 228.2l2 .5-2 .5zM233.5 228.7l2-.5v1z"/>
<path d="M274.1 163.7h1l-.5 2zM274.6 145.7l.5 2h-1zM282.1 179h1l-.5 2zM282.6 130.4l.5 2h-1zM184.8 198.2h1l-.5 2zM185.3 111.2l.5 2h-1zM202 161.7h1l-.5 2zM202.5 147.8l.5 2h-1z"/>
<path d="M117.3 219.3l2 .5-2 .5zM87.3 219.8l2-.5v1zM106.1 211.3l2 .5-2 .5zM98.5 211.8l2-.5v1zM264.5 212.2l2 .5-2 .5zM252.5 212.7l2-.5v1zM223.2 230.2l2 .5-2 .5zM209.5 230.7l2-.5v1zM266.5 204.7l2-.5v1zM261.2 204.2l2 .5-2 .5z"/>
<path d="M168.8 204.7h1l-.5 2zM169.3 104.7l.5 2h-1z"/>
<path d="M209.5 220.7l2-.5v1zM214.6 220.2l2 .5-2 .5zM213.5 194.1l2 .5-2 .5zM217.7 194.6l2-.5v1zM243 161.4l2-.5v1zM246 160.9l2 .5-2 .5zM76.3 94.2l2-.5v1zM84.3 93.7l2 .5-2 .5z"/>
</g>
<path d="M86.3 74.4v-32.3M102.9 114.7a1.5 1.5 0 0 0 1.9-1.6 1.5 1.5 0 0 0-2.2-1.2 1.5 1.5 0 0 0-.2 2.5l.5 .3M60.4 157.2a1.5 1.5 0 0 0 1.9-1.6 1.5 1.5 0 0 0-2.2-1.2 1.5 1.5 0 0 0-.2 2.5l.5 .3M103.3 145.7a10 10 0 0 1 8.9 14.7 10 10 0 0 1-17.1 1 10 10 0 0 1 7-15.6l1.2-.1M145.4 157.2a1.5 1.5 0 0 0 1.9-1.6 1.5 1.5 0 0 0-2.2-1.2 1.5 1.5 0 0 0-.2 2.5l.5 .3M102.9 199.7a1.5 1.5 0 0 0 1.9-1.6 1.5 1.5 0 0 0-2.2-1.2 1.5 1.5 0 0 0-.2 2.5l.5 .3" fill="none" stroke="#000" stroke-width=".3" stroke-dasharray="1.3 .6" stroke-dashoffset=".7"/>
<g fill="none" stroke="#000" stroke-width=".3" stroke-dasharray="1.3 .6" stroke-dashoffset=".4">
<path d="M70.2 119l-3.6 3.5 3.6-3.5M83.8 139.7l12.4 12.5M87.3 136.2l-3.5 3.5 3.5-3.5M119.4 136.2l-12.5 12.4M122.9 139.7l-3.5-3.5 3.5 3.5M140.1 122.5l-3.6-3.5 3.6 3.5M96.2 159.3l-12.4 12.5M99.8 148.6l-12.5-12.4M103.3 147.8a7.9 7.9 0 0 1 7.1 11.6 7.9 7.9 0 0 1-13.5 .9 7.9 7.9 0 0 1 5.3-12.4l1.1-.1M110.5 152.2l12.4-12.5M83.8 171.8l3.5 3.5-3.5-3.5M87.3 175.3l12.5-12.5"/>
<path d="M106.9 162.8l12.5 12.5M119.4 175.3l3.5-3.5-3.5 3.5M122.9 171.8l-12.4-12.5M66.6 188.9l3.5 3.5-3.5-3.5"/>
</g>
<g fill="none" stroke="#000" stroke-width=".3" stroke-dasharray="1.3 .6" stroke-dashoffset=".3">
<path d="M102.2 114.2a1.5 1.5 0 0 0 2.3 0M104.5 112.2a1.5 1.5 0 0 0-2.3 0M72.7 123.5l-1.6 1.6 1.6-1.6M135.6 125.1l-1.6-1.6 1.6 1.6M59.8 154.6a1.5 1.5 0 0 0 0 2.3M61.8 156.9a1.5 1.5 0 0 0 0-2.3M96.2 159.3a8 8 0 0 0 3.6 3.5 7.9 7.9 0 0 1-3.6-3.5M99.8 148.6a8 8 0 0 0-3.5 3.5 7.9 7.9 0 0 1 3.5-3.5M110.5 152.2a8 8 0 0 0-3.6-3.6 7.9 7.9 0 0 1 3.6 3.6M106.9 162.8a8 8 0 0 0 3.5-3.5 7.9 7.9 0 0 1-3.5 3.5M71.1 186.4l1.6 1.6-1.6-1.6M102.2 199.2a1.5 1.5 0 0 0 2.3 0"/>
<path d="M104.5 197.2a1.5 1.5 0 0 0-2.3 0M134 188l1.6-1.6-1.6 1.6"/>
</g>
<path d="M87.8 155l.7-.6 .6-.2M89.1 154.2l.6 .2 .7 .6M89.1 157.2l-.6-.1-.7-.6M90.4 156.5l-.7 .6-.6 .1M101.8 141.5l.2-.6 .6-.7M102.6 142.8l-.6-.7-.2-.6M104.1 140.2l.6 .7 .1 .6M104.8 141.5l-.1 .6-.6 .7M101.8 170l.2-.6 .6-.7M102.6 171.3l-.6-.7-.2-.6M104.1 168.7l.6 .7 .1 .6M104.8 170l-.1 .6-.6 .7" fill="none" stroke="#000" stroke-width=".3" stroke-dasharray="1.3 .6" stroke-dashoffset=".8"/>
<g fill="none" stroke="#000" stroke-width=".3" stroke-dasharray="1.3 .6" stroke-dashoffset=".5">
<path d="M102.2 114.2a1.5 1.5 0 0 1 0-2M103.3 106.2l-1.4 .1h2.9l-1.5-.1M104.5 112.2a1.5 1.5 0 0 1 0 2M137.6 120l1.5 1.5M67.6 121.5l1.5-1.5M53.8 155.7l.1 1.5v-3l-.1 1.5M59.8 154.6a1.5 1.5 0 0 1 2 0M61.8 156.9a1.5 1.5 0 0 1-2 0M90.8 156.2v-2v3v-1M102.9 143.2h1.9h-3h1.1M103.8 168.2h-2h3h-1M69.1 191.5l-1.5-1.5"/>
<path d="M102.2 199.2a1.5 1.5 0 0 1 0-2M104.5 197.2a1.5 1.5 0 0 1 0 2M103.3 205.2h1.5h-3h1.5"/>
</g>
<path d="M76.3 42.1v30.5M102.2 112.2v2M104.5 114.2v-2M59.8 156.9h2M61.8 154.6h-2M102.2 197.2v2M104.5 199.2v-2" fill="none" stroke="#000" stroke-width=".3" stroke-dasharray="1.3 .6" stroke-dashoffset=".6"/>
<g fill="none" stroke="#000" stroke-width=".3" stroke-dasharray="1.3 .6" stroke-dashoffset=".2">
<path d="M101.8 106.2v35.3M58.6 133.4l2 .3a2.47 2.47 0 0 0 3.1-1.4 5.9 5.9 0 0 0-2.1-4.1M53.8 157.2h35.3M89.1 154.2a1.5 1.5 0 0 0-1.5 1.5 1.5 1.5 0 0 0 1.5 1.5M89.1 157.2a1.5 1.5 0 0 0 1.5-1.5 1.5 1.5 0 0 0-1.5-1.5M89.1 154.2h-35.3M101.8 141.5a1.5 1.5 0 0 0 1.5 1.5 1.5 1.5 0 0 0 1.5-1.5M104.8 141.5a1.5 1.5 0 0 0-1.5-1.5 1.5 1.5 0 0 0-1.5 1.5M104.8 141.5v-35.3M101.8 170a1.5 1.5 0 0 0 1.5 1.5 1.5 1.5 0 0 0 1.5-1.5M101.8 170v35.2M104.8 170a1.5 1.5 0 0 0-1.5-1.5 1.5 1.5 0 0 0-1.5 1.5"/>
<path d="M148.1 178.1l-2-.3a2.47 2.47 0 0 0-3.1 1.4 5.9 5.9 0 0 0 2.1 4.1M104.8 205.2v-35.2"/>
</g>
<g fill="none" stroke="#000" stroke-width=".3" stroke-dasharray="1.3 .6">
<path d="M86.3 85.6v-3.2M137.6 120l-3.6 3.5M67.6 121.5l3.5 3.6M72.7 123.5l-3.6-3.5M135.6 125.1l3.5-3.6M87.8 155a1.5 1.5 0 0 1 2.6 0M90.4 156.5a1.5 1.5 0 0 1-2.6 0M102.6 142.8a1.5 1.5 0 0 1 0-2.6M104.1 140.2a1.5 1.5 0 0 1 0 2.6M102.6 171.3a1.5 1.5 0 0 1 0-2.6M104.1 168.7a1.5 1.5 0 0 1 0 2.6M69.1 191.5l3.6-3.5"/>
<path d="M71.1 186.4l-3.5 3.5"/>
</g>
<path d="M60.1 128.7l-1.8 3.1M146.6 182.7l1.8-3" fill="none" stroke="#000" stroke-width=".3" stroke-dasharray="1.3 .6" stroke-dashoffset="-.2"/>
<path d="M58.6 133.4l-.5-.5 .2-1.1M60.1 128.7l.7-.7 .8 .2M148.1 178.1l.5 .5-.2 1.1M146.6 182.7l-.7 .8-.8-.2" fill="none" stroke="#000" stroke-width=".3" stroke-dasharray="1.3 .6" stroke-dashoffset="1"/>
<path d="M103.3 111.2a44.5 44.5 0 0 1 39 66 44.5 44.5 0 0 1-76.6 2.3 44.5 44.5 0 0 1 35-68.2l2.6-.1M136.5 119l-17.1 17.2M66.6 122.5l17.2 17.2M87.3 136.2l-17.1-17.2M122.9 139.7l17.2-17.2M83.8 171.8l-17.2 17.1M70.2 192.5l17.1-17.2" fill="none" stroke="#000" stroke-width=".3" stroke-dasharray="1.3 .6" stroke-dashoffset="-.1"/>
<path d="M89.1 157.2h1.7M90.8 154.2h-1.7M90.8 157.2l.9-1.5M91.7 155.7l-.9-1.5M101.8 143.2l1.5 .9M101.8 141.5v1.7M103.3 144.1l1.5-.9M104.8 143.2v-1.7M101.8 168.2v1.8M103.3 167.3l-1.5 .9M104.8 170v-1.8M104.8 168.2l-1.5-.9" fill="none" stroke="#000" stroke-width=".3" stroke-dasharray="1.3 .6" stroke-dashoffset=".9"/>
<path d="M76.3 80.6v5" fill="none" stroke="#000" stroke-width=".3" stroke-dasharray="1.3 .6" stroke-dashoffset=".1"/>
<g font-size="6.9">
<text x="95.3" y="94.7">A</text>
<text x="370.3" y="190.9">B</text>
<text x="141.3" y="206.4">A</text>
<text x="185.3" y="249.7">1000ml BANKA JAR</text>
<text x="316.4" y="283.5">DRG No: BIEB511-23</text>
</g>
<g font-size="4.8">
<text x="73.5" y="20.5">19,25</text>
<text x="358.8" y="20.9">1,5</text>
<text x="45.4" y="28.5">15,85</text>
<text x="54.5" y="40.7" transform="rotate(3 54.5 40.7)">R0,5</text>
<text x="105.4" y="38" transform="rotate(-90 105.4 38)">3,2</text>
<text x="390.7" y="38.7" transform="rotate(-83 390.7 38.7)">15°</text>
<text x="57.6" y="54.4" transform="rotate(-36 57.6 54.4)">R0,5</text>
<text x="113.4" y="55.9" transform="rotate(-90 113.4 55.9)">18,5</text>
<text x="105.3" y="64.8" transform="rotate(-90 105.3 64.8)">3</text>
<text x="393.4" y="65.4" transform="rotate(-75 393.4 65.4)">10 CUTTER</text>
<text x="121.4" y="66.4" transform="rotate(-90 121.4 66.4)">72</text>
<text x="217.5" y="68.4">Tap M4 5 deep</text>
<text x="37.7" y="72.9">steel</text>
<text x="92" y="73.8" transform="rotate(-22 92 73.8)">15°</text>
<text x="217.5" y="72.9">Plug with Din 916 M4</text>
<text x="221.4" y="87.4" transform="rotate(-90 221.4 87.4)">3</text>
<text x="81.3" y="93.2">10</text>
<text x="147.6" y="94.3">pairnumber 4 high</text>
<text x="211.2" y="93.5">6</text>
<text x="246.4" y="95.7">35</text>
<text x="318.2" y="93.4">B</text>
<text x="81.3" y="101.2">12</text>
<text x="201.5" y="99.1" transform="rotate(32 201.5 99.1)">R1</text>
<text x="217.8" y="101.9" transform="rotate(-40 217.8 101.9)">R1</text>
<text x="20.4" y="107">stamping 4 high</text>
<text x="243.6" y="107.3">11,3</text>
<text x="268.4" y="107.3">12,7</text>
<text x="366.1" y="102" transform="rotate(-66 366.1 102)">R42,5</text>
<text x="20.4" y="111.5">1L BANKA TO82/BIE</text>
<text x="112.2" y="118.7" transform="rotate(-75 112.2 118.7)">62</text>
<text x="203.4" y="119.5" transform="rotate(-51 203.4 119.5)">R1</text>
<text x="84.3" y="120.8" transform="rotate(60 84.3 120.8)">28,5</text>
<text x="236.4" y="123.3" transform="rotate(-90 236.4 123.3)">3 (x4)</text>
<text x="77" y="136.1" transform="rotate(14 77 136.1)">R12</text>
<text x="207.7" y="132.7">3</text>
<text x="398.8" y="137.3" transform="rotate(75 398.8 137.3)">30°</text>
<text x="128.8" y="139.9" transform="rotate(-30 128.8 139.9)">R22</text>
<text x="176.3" y="155.7" transform="rotate(-90 176.3 155.7)">99</text>
<text x="184.3" y="155.7" transform="rotate(-90 184.3 155.7)">89</text>
<text x="273.5" y="155.7" transform="rotate(-90 273.5 155.7)">20</text>
<text x="168.3" y="157" transform="rotate(-90 168.3 157)">102</text>
<text x="222.3" y="160.4">5(x4)</text>
<text x="250.3" y="160.4">5 (x4)</text>
<text x="201.5" y="162.3" transform="rotate(-90 201.5 162.3)">15,9</text>
<text x="281.5" y="162.3" transform="rotate(-90 281.5 162.3)">50,6</text>
<text x="136.6" y="173.3" transform="rotate(-67 136.6 173.3)">45°</text>
<text x="194" y="193.6">2,2(x4)</text>
<text x="267.5" y="203.7">3,3</text>
<text x="68.7" y="210.8">9,6</text>
<text x="239.6" y="214.7" transform="rotate(-90 239.6 214.7)">R2</text>
<text x="256.9" y="211.7">14</text>
<text x="100.8" y="218.8">32</text>
<text x="198.1" y="219.7">7,1</text>
<text x="253.4" y="219.7">21</text>
<text x="247.4" y="227.7">33</text>
<text x="179.3" y="229.7">15,75</text>
<text x="177.3" y="238.9">SECTION A-A</text>
<text x="235.4" y="235.7">57</text>
<text x="38.3" y="251.9">BIEBOUW BVBA</text>
<text x="100.2" y="246.6">DO NOT SCALE DRAWING</text>
<text x="111.5" y="251.1">IF IN DOUBT ASK</text>
<text x="38.3" y="256.5">INDUSTRIESTRAAT 17</text>
<text x="38.3" y="261">B-8755 Ruiselede</text>
<text x="38.3" y="270">Tel.:+32(0)51 686714</text>
<text x="38.3" y="274.6">Fax.:+32(0)51 689182</text>
<text x="38.3" y="279.1">Email: info@biebouw.com</text>
</g>
<g font-size="4.1">
<text x="355.9" y="220.3">INVERT CENTRE :</text>
<text x="355.9" y="225.7">'H' DIMENSION :</text>
<text x="355.9" y="231.4">ASSEMBLY</text>
<text x="383.7" y="231.4">: -</text>
<text x="355.9" y="237.5">SCALE</text>
<text x="371" y="237.5">: 1:1</text>
<text x="161.4" y="249">JOB NAME</text>
<text x="167.5" y="257.4">ITEM</text>
<text x="185.3" y="257.7">BLOWHEAD</text>
<text x="265.4" y="257.8">QUANTITY</text>
<text x="161.1" y="264.3">CUSTOMER</text>
<text x="185.3" y="264.6">Raudkull</text>
<text x="266.7" y="264.6">REF. NO.</text>
<text x="160.7" y="271.8">ORDER NO.</text>
<text x="185.3" y="271.7">-</text>
<text x="264.4" y="271.7">DRAWN BY</text>
<text x="288.3" y="271.7">JBB</text>
<text x="352.9" y="271.7">REVISIONS</text>
<text x="162.4" y="279.4">MATERIAL</text>
<text x="185.3" y="279.4">Cast iron type 1</text>
<text x="262.3" y="279.6">CHECKED BY</text>
<text x="162.4" y="286.9">MACHINE</text>
<text x="185.3" y="286.8">PB DG 5&quot;1/2</text>
<text x="269" y="286.9">DATE</text>
<text x="288.3" y="286.9">9/04/2014</text>
</g>
<text font-size="4" x="288.4" y="257.8">24</text>
<g font-size="3.5">
<text x="86.4" y="20.5">±0,05</text>
<text x="58.3" y="28.5">-0,05</text>
<text x="59.9" y="24.5">0</text>
<text x="105.3" y="30.3" transform="rotate(-90 105.3 30.3)">±0,05</text>
<text x="278.7" y="107.2">-0,07</text>
<text x="280.3" y="103.3">0</text>
<text x="197.5" y="150.4" transform="rotate(-90 197.5 150.4)">0</text>
<text x="201.5" y="151.9" transform="rotate(-90 201.5 151.9)">-0,05</text>
<text x="277.6" y="152.4" transform="rotate(-90 277.6 152.4)">+0,05</text>
<text x="281.5" y="152.4" transform="rotate(-90 281.5 152.4)">+0,02</text>
<text x="274.8" y="199.7">+0,1</text>
<text x="276.7" y="203.7">0</text>
<text x="76.4" y="210.8">±0,05</text>
<text x="191.8" y="225.7">+0,1</text>
<text x="193.8" y="229.7">0</text>
</g>
<g font-size="2.8">
<text x="102" y="256.1">TOLERANCES UNLESS OTHERWISE SPECIFIED</text>
<text x="107.2" y="262.5">REMOVE BURRS &amp; SHARP EDGES IN</text>
<text x="108.8" y="259.1">DIMS: 0.0 ± 0.2 DIMS: 0.00 ± 0.05</text>
<text x="103.2" y="265.5">ACCORDANCE TO STANDARD PRACTICE</text>
<text x="139" y="273.5">THIRD ANGLE</text>
<text x="139.2" y="276.5">PROJECTION</text>
<text x="99.7" y="287.3">CAST:</text>
<text x="112.8" y="287.3">ROUGH:</text>
<text x="119.3" y="284.4">SURFACE FINISH</text>
<text x="127.5" y="287.3">FINE:</text>
<text x="140.8" y="287.3">POLISH:</text>
</g>
</svg>
